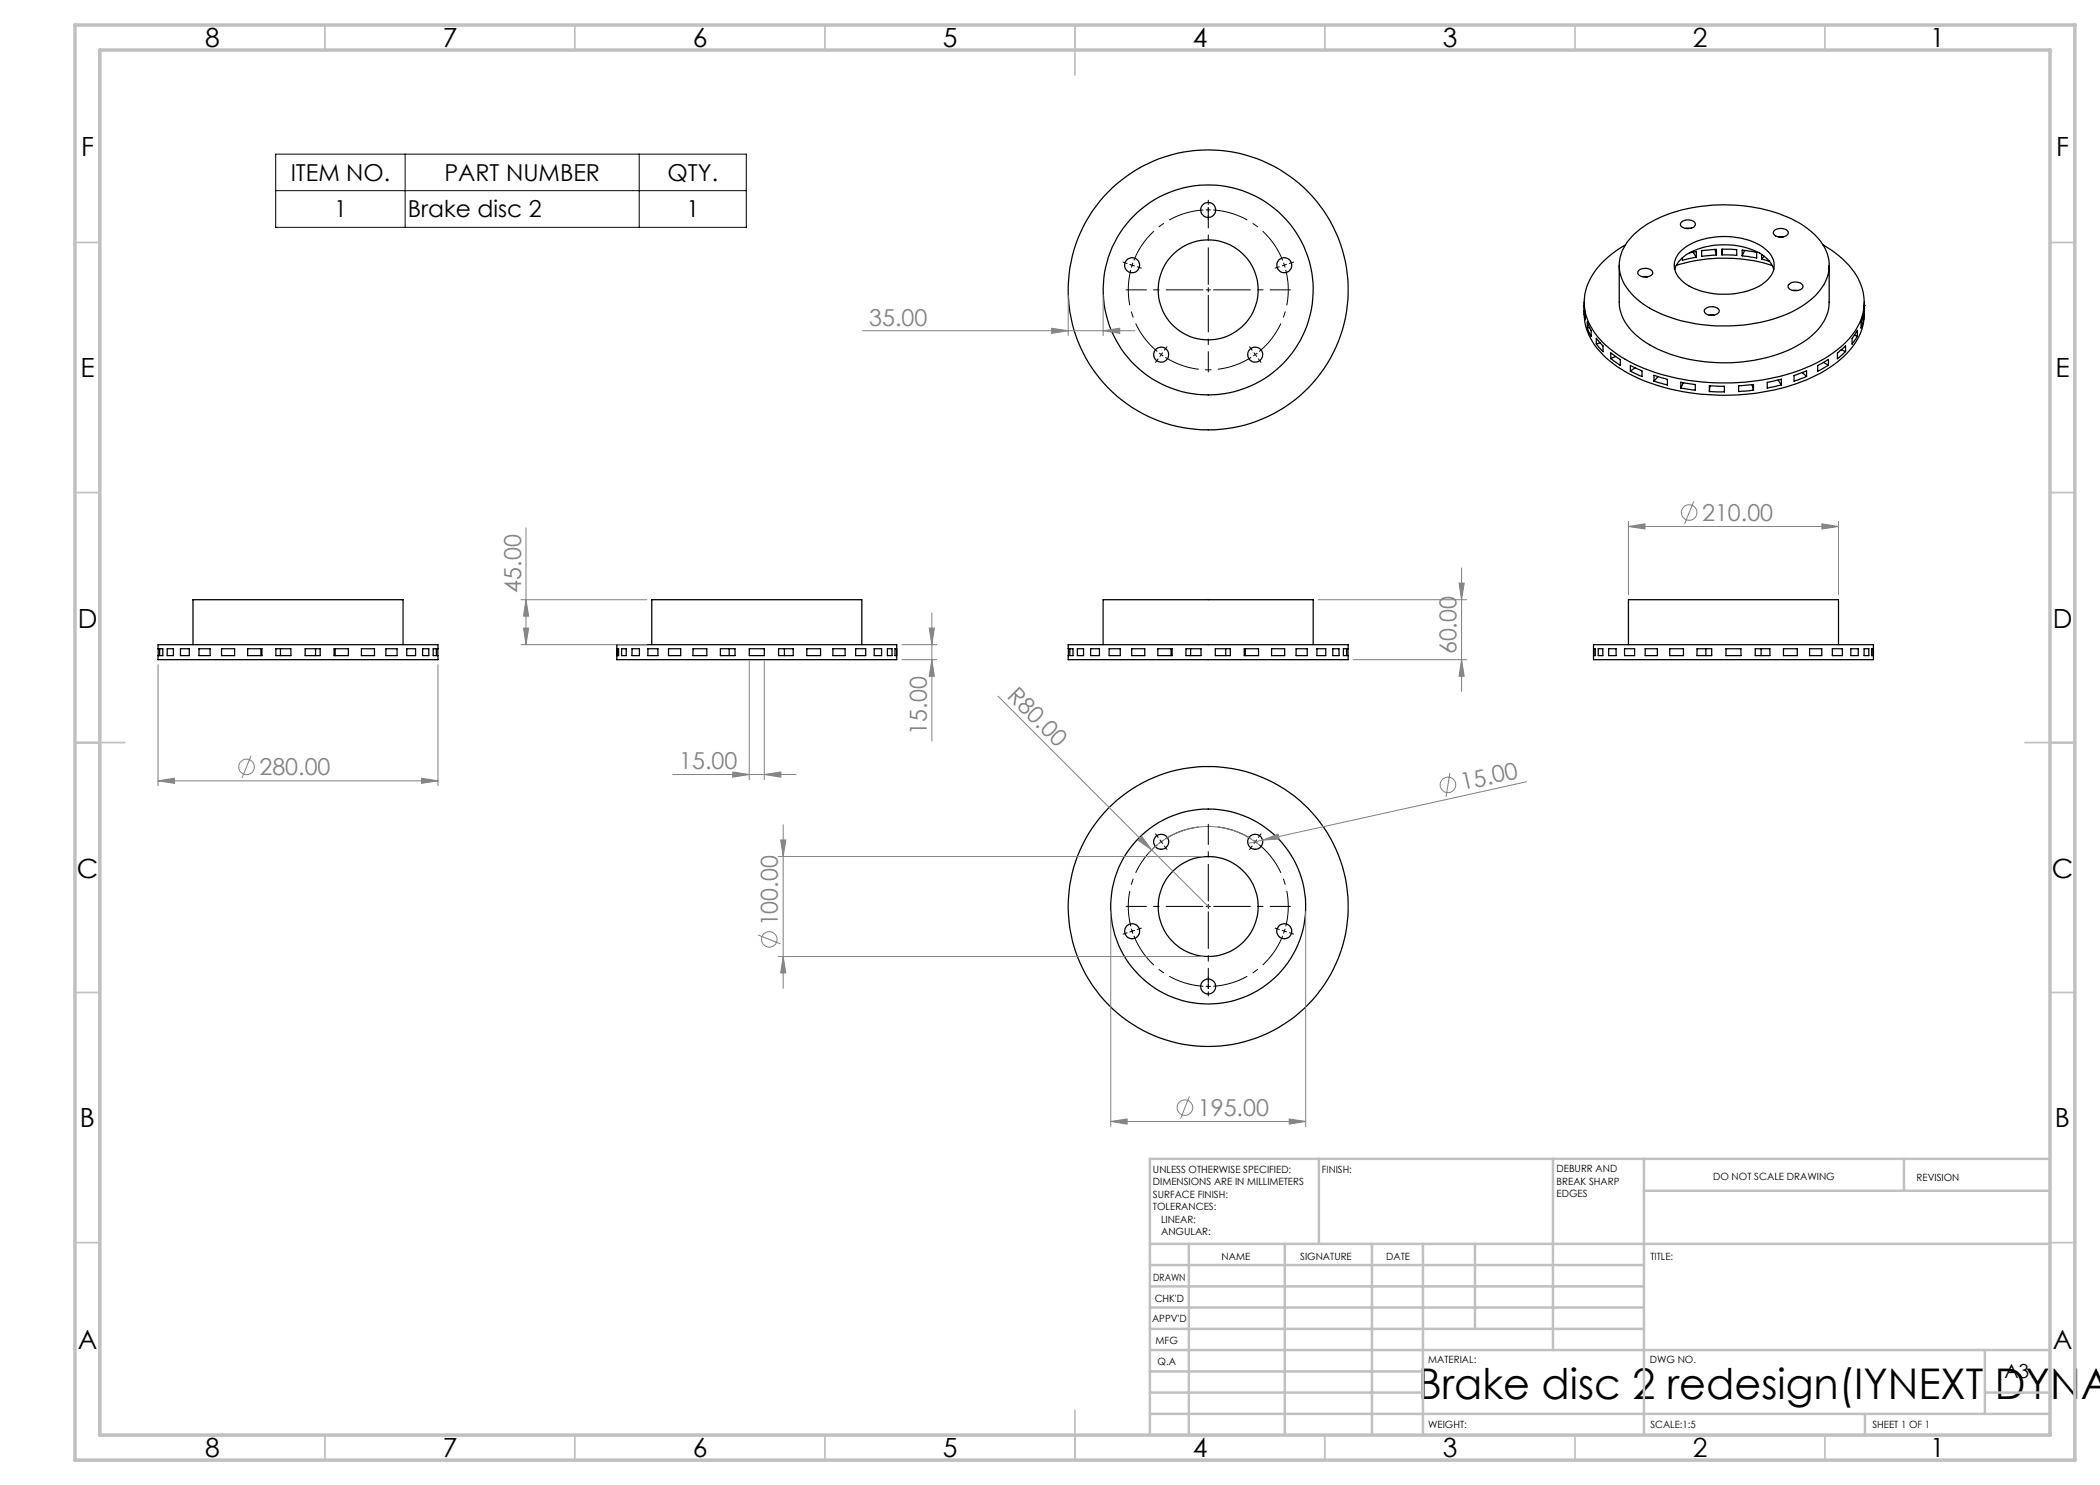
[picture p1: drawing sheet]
<svg xmlns="http://www.w3.org/2000/svg" width="420mm" height="297mm" viewBox="0 0 420 297" stroke-linecap="round" stroke-linejoin="round" font-family="sans-serif">
<g fill="none" stroke="#000" stroke-width=".25">
<path d="M323.9 53.1v7.3a9.1 9.1 0 0 0 4 7.2 26.8 26.8 0 0 0 15.5 4.9 30 30 0 0 0 17.9-4.5 9.8 9.8 0 0 0 4.5-7.5v-7.4M325.1 49a15.1 15.1 0 0 0-8.1 9.8 11.2 11.2 0 0 0 4.2 10.3 32.7 32.7 0 0 0 17.8 7.1 43 43 0 0 0 25.2-4.1 16.3 16.3 0 0 0 8.2-8.6 10.6 10.6 0 0 0-3.3-11.1l-2-1.8-2.5-1.6M326.8 46.8a24.8 24.8 0 0 1 14.7-5.7 30.6 30.6 0 0 1 19.3 4.1 9.9 9.9 0 0 1 5 8 9.3 9.3 0 0 1-4.5 7.4 28.5 28.5 0 0 1-16.8 4.6 27.8 27.8 0 0 1-16.6-4.9 9.2 9.2 0 0 1-4-7.6 9.1 9.1 0 0 1 2.9-5.9zM327.8 54a1.97 1.97 0 0 1 2.7 .4 1.13 1.13 0 0 1-1.5 1 1.1 1.1 0 0 1-1.4-1.1zM328.5 55.3h1M329.1 55.3l.2 .1M329.4 55.3v.1M335 53.9a6.5 6.5 0 0 1 4.5-4.1 15.1 15.1 0 0 1 13.4 1.5l1.4 1.5 .5 1.1M335.2 53.1a32.5 32.5 0 0 1 19.2 0M336 50.4a12 12 0 0 1 8.5-3.1 12.7 12.7 0 0 1 9.2 3.1 3.9 3.9 0 0 1-.8 6.1 15.2 15.2 0 0 1-14 1.2 5.9 5.9 0 0 1-4-4.4v-.8l.3-.9zM336.3 44.4a1.99 1.99 0 0 1 2.7 .2 .91 .91 0 0 1-1 1.1 1.44 1.44 0 0 1-1.9-.9zM337.1 45.7h1"/>
<path d="M337.9 50.6l1.4-.3v1.1M338.6 50.4l.7 1M339.3 51.4l-2.8 .7v-.5M340.3 50.1l3-.2v1.1l-3 .3zM343 49.9l.3 1.1M344.4 49.8l2.9 .1v1.2l-2.9-.1zM344.5 49.8l-.1 1.2M348.4 50l2.9 .5v1.1l-2.9-.5zM348.9 50.1l-.5 1M352.3 51.9l1.6 .3M352.3 50.9v1M352.8 51.3l-.5 .6"/>
<path d="M354.9 46.1a2.07 2.07 0 0 1 2.7 .3 1.31 1.31 0 0 1-1.7 1 .93 .93 0 0 1-1.1-1.2zM355.7 47.4h1M357.8 56.9a1.89 1.89 0 0 1 2.8 .3 1.38 1.38 0 0 1-1.9 .9 .85 .85 0 0 1-.9-.3 .85 .85 0 0 1 0-.9zM358.6 58.1h1M316.8 60.4v2.5a12.5 12.5 0 0 0 5.1 9.2 34.8 34.8 0 0 0 19.6 6.8 42.8 42.8 0 0 0 22.7-4.3 17.5 17.5 0 0 0 7.9-8l.5-1.4 .2-1.4 .1-3.4M316.8 61.1l.2 2.9-.1-1.8M317.5 64.4l.4 1.1a2.56 2.56 0 0 1 .3 1.7l-.7-1.6zM317.9 65.5l-.4 .1M319.3 67.7l1.3 1.5v1.1l-1.3-1.5zM320 68.6l-.7 .2M322.2 70.6l1.9 1.3v1.2l-1.9-1.4zM323.1 71.3l-.9 .4"/>
<path d="M326.1 73.1l2.3 1.1v1.1l-2.3-1.1zM327 73.6l-.9 .6M330.8 75.1l2.7 .8v1.1l-2.7-.8zM331.6 75.3l-.8 .9M336.2 76.4l2.9 .5v1.1l-2.9-.4zM336.7 76.5l-.5 1.1M340.9 61.9a2.01 2.01 0 0 1 2.9 .1 1.28 1.28 0 0 1-1.7 1.1 1.01 1.01 0 0 1-1.2-1.2zM341.8 63h1M341.9 77.1l3 .2v1.1l-3-.1zM342 77.2l-.1 1.1M347.7 77.1l3-.2v1.1l-3 .3zM350.4 76.9l.3 1.1"/>
<path d="M353.4 76.5l2.9-.7v1.2l-1.1 .3-1.8 .3zM355.6 76l.7 1M358.8 75.1l2.5-.9v1.1l-2.5 .9zM360.4 74.5l.9 .8M363.5 73.1l2.2-1.2v1.1l-2.2 1.3zM364.7 72.5l1 .5M367.5 70.6l1.6-1.5v1.2l-1.6 1.5zM368.2 70l.9 .3M370.9 67.1l.6 .1M371.5 66.1a2.07 2.07 0 0 1-.4 1.7l-.7 1v-1.1zM372.4 63.9h.3M372.7 62.8v1.1l-.5 1.7v-1.1z"/>
<path d="M372.9 61.1h.1M31.6 128.9h56v3h-56zM31.9 129.7h.7v1.4h-.7zM33.4 129.7h1.3v1.4h-1.3zM36.1 129.7h1.8v1.4h-1.8zM38.6 128.9v-9h42v9M39.8 129.7h2.2v1.4h-2.2zM44.3 129.7h2.6v1.4h-2.6zM49.5 129.7h2.9v1.4h-2.9zM52.2 129.7v1.4M55.2 129.7h3v1.4h-3zM56.1 129.7v1.4"/>
<path d="M61 129.7h3v1.4h-3zM63.1 129.7v1.4M66.8 129.7h2.9v1.4h-2.9zM67 129.7v1.4M72.3 129.7h2.6v1.4h-2.6zM77.2 129.7h2.2v1.4h-2.2zM81.4 129.7h1.7v1.4h-1.7zM84.5 129.7h1.3v1.4h-1.3zM86.6 129.7h.7v1.4h-.7zM123.4 128.9h56v3h-56zM123.4 129.7h.3v1.4h-.3zM124.3 129.7h.9v1.4h-.9z"/>
<path d="M126.4 129.7h1.5v1.4h-1.5zM129.6 129.7h2v1.4h-2zM130.4 128.9v-9h42v9M133.7 129.7h2.4v1.4h-2.4zM138.6 129.7h2.8v1.4h-2.8zM144.1 129.7h2.9v1.4h-2.9zM145.8 129.7v1.4M149.9 129.7h3v1.4h-3zM155.7 129.7h2.9v1.4h-2.9zM156.9 129.7v1.4M161.4 129.7h2.7v1.4h-2.7zM166.6 129.7h2.4v1.4h-2.4z"/>
<path d="M171.1 129.7h2v1.4h-2zM174.8 129.7h1.5v1.4h-1.5zM177.5 129.7h.9v1.4h-.9zM179 129.7h.3v1.4h-.3zM213.6 128.9h56v3h-56zM214 129.7h.6v1.4h-.6zM215.5 129.7h1.2v1.4h-1.2zM218.1 129.7h1.8v1.4h-1.8zM220.6 128.9v-9h42v9M221.8 129.7h2.2v1.4h-2.2zM226.3 129.7h2.7v1.4h-2.7zM231.6 129.7h2.8v1.4h-2.8z"/>
<path d="M234.2 129.7v1.4M237.2 129.7h3v1.4h-3zM238.1 129.7v1.4M243.1 129.7h3v1.4h-3zM245.1 129.7v1.4M248.8 129.7h2.9v1.4h-2.9zM249.1 129.7v1.4M254.3 129.7h2.6v1.4h-2.6zM259.2 129.7h2.2v1.4h-2.2zM263.4 129.7h1.7v1.4h-1.7zM266.6 129.7h1.2v1.4h-1.2zM268.7 129.7h.6v1.4h-.6z"/>
<path d="M318.7 128.9h56v3h-56zM318.7 129.7h.4v1.4h-.4zM319.7 129.7h.9v1.4h-.9zM321.7 129.7h1.5v1.4h-1.5zM324.9 129.7h2v1.4h-2zM325.7 128.9v-9h42v9M329 129.7h2.5v1.4h-2.5zM333.9 129.7h2.8v1.4h-2.8zM339.4 129.7h2.9v1.4h-2.9zM341.2 129.7v1.4M345.2 129.7h3v1.4h-3zM351 129.7h3v1.4h-3z"/>
<path d="M352.2 129.7v1.4M356.7 129.7h2.7v1.4h-2.7zM361.9 129.7h2.4v1.4h-2.4zM366.5 129.7h2v1.4h-2zM370.2 129.7h1.5v1.4h-1.5zM372.8 129.7h1v1.4h-1zM374.3 129.7h.3v1.4h-.3z"/>
<circle cx="226.4" cy="53" r="1.51"/>
<circle cx="241.6" cy="58" r="10"/>
<circle cx="241.6" cy="58" r="21"/>
<circle cx="241.6" cy="42" r="1.5"/>
<circle cx="241.6" cy="58" r="28"/>
<circle cx="256.8" cy="53.1" r="1.5"/>
<circle cx="232.3" cy="70.9" r="1.5"/>
<circle cx="251" cy="70.9" r="1.51"/>
<circle cx="232.2" cy="168.4" r="1.49"/>
<circle cx="251" cy="168.4" r="1.5"/>
<circle cx="226.4" cy="186.2" r="1.5"/>
<circle cx="241.6" cy="181.3" r="19.5"/>
<circle cx="241.6" cy="181.3" r="10"/>
<circle cx="241.6" cy="197.3" r="1.5"/>
<circle cx="241.6" cy="181.3" r="28"/>
<circle cx="256.9" cy="186.3" r="1.49"/>
</g>
<g fill="none" stroke="#808080" stroke-width=".2">
<path d="M213.6 59v8.1M220.6 59v8.1M172.5 66.1h54.5M210.3 65.6l3.3 .5-3.3 .6zM220.6 66.1l3.3-.5v1.1zM104.2 119.9h25.2M105.2 119.9l.5 3.3h-1zM105.2 105.6v23.3M263.6 119.9h29.7M291.8 116.6h1l-.5 3.3zM292.3 113.6v24.7M325.7 105.3l3.3-.5v1z"/>
<path d="M325.7 104.3v14.6M325.7 105.3h42M338.7 100.3l-1.8 4.4M364.4 104.8l3.3 .5-3.3 .5zM367.7 104.3v14.6M31.6 132.9v24.3M87.6 132.9v24.3M104.2 128.9h25.2M104.7 125.6h1l-.5 3.3zM149.9 132.1v23.8M152.9 132.1v23.8M180.4 131.9h7"/>
<path d="M180.4 128.9h7M185.8 125.6h1.1l-.5 3.3zM186.4 131.9l.5 3.4h-1.1zM186.4 122.6v25.6M199.6 139.2l30.7 30.8M270.7 131.9h22.6M292.3 131.9l.5 3.4h-1zM31.6 156.2l3.3-.6v1.1zM31.6 156.2h56M50.2 151.2l-1.8 4.4M84.3 155.6l3.3 .6-3.3 .5zM134.5 154.9h24.7"/>
<path d="M146.5 154.4l3.4 .5-3.4 .5zM152.9 154.9l3.3-.5v1zM290 154.6l-.8 4.7M305.3 156.3l-52.8 11.7M155.6 171.3h85M156.1 168h1.1l-.6 3.3zM156.6 165v32.7M228.4 167.3l1.9 2.7-2.7-2zM230.3 170l11.4 11.3M251.8 169a16 16 0 0 0-22.2 1.7M252.5 168l3.1-1.2 .2 1zM252.5 168l-2.9 .7"/>
<path d="M151.6 187l4.5 1.8M155.6 191.3h85M156.6 191.3l.6 3.3h-1.1zM222.1 182.3v43M261.1 182.3v43M237.9 219.3l-1.8 4.4M222.1 224.3l3.3-.5v1zM222.1 224.3h39M257.8 223.8l3.3 .5-3.3 .5z"/>
<circle cx="337.8" cy="102.5" r="1.55"/>
<circle cx="49.3" cy="153.4" r="1.55"/>
<circle cx="289.6" cy="157" r="1.57"/>
<circle cx="153.9" cy="187.9" r="1.56"/>
<circle cx="237" cy="221.5" r="1.56"/>
</g>
<g fill="none" stroke="#000" stroke-width=".2" stroke-dasharray="15.2 1.3 1.3 1.3" stroke-linecap="butt">
<path d="M225.5 52.7l-1-.3M227.4 53.3l.9 .3M241.7 42h-.5M241.7 42h.5M241.7 58v-.5M241.7 58h-.5M241.7 58v.5M241.7 58h.5M241.7 42v-.5M241.7 42v.5M241.7 41v-1M241.7 43v1"/>
<path d="M255.9 53.3l-.9 .3M256.9 53l-.2-.4M256.9 53l.1 .5M256.9 53l.4-.1M256.9 53l-.5 .2M257.8 52.7l1-.3M231.7 71.7l-.6 .8M232.3 70.9l.4 .3M232.3 70.9l-.4-.3M232.3 70.9l-.3 .4M232.3 70.9l.2-.4M232.8 70.1l.6-.8"/>
<path d="M250.5 70.1l-.6-.8M251.1 70.9l.4-.3M251.1 70.9l-.4 .3M251.1 70.9l.3 .4M251.1 70.9l-.3-.4M251.6 71.7l.6 .8M231.7 167.5l-.6-.8M232.3 168.3l-.4 .3M232.3 168.3l.4-.2M232.3 168.3l-.3-.4M232.3 168.3l.2 .4M232.8 169.1l.6 .9"/>
<path d="M250.5 169.1l-.6 .9M251.1 168.3l-.4-.2M251.1 168.3l.4 .3M251.1 168.3l.3-.4M251.1 168.3l-.3 .4M251.6 167.5l.6-.8M225.5 186.5l-1 .3M227.4 185.9l.9-.3M241.7 197.3h.5M241.7 197.3h-.5M241.7 181.3v-.5M241.7 181.3h-.5"/>
<path d="M241.7 181.3v.5M241.7 181.3h.5M241.7 197.3v.5M241.7 197.3v-.5M241.7 198.3v1M241.7 196.3v-1M255.9 185.9l-.9-.3M256.9 186.2l.1-.5M256.9 186.2l-.2 .5M256.9 186.2l.4 .2M256.9 186.2l-.5-.1M257.8 186.5l1 .3"/>
</g>
<path d="M226.2 54a16 16 0 0 0 5.3 16.3M240.7 42a16 16 0 0 0-13.9 10.1M256.5 52.1a16 16 0 0 0-13.8-10.1M233.1 71.5a16 16 0 0 0 17.1 0M251.9 70.3a16 16 0 0 0 5.3-16.3M231.5 169a16 16 0 0 0-5.3 16.3M250.2 167.8a16 16 0 0 0-17.1 0M226.8 187.2a16 16 0 0 0 13.9 10.1M242.7 197.3a16 16 0 0 0 13.8-10.1M257.2 185.3a16 16 0 0 0-5.3-16.3" fill="none" stroke="#000" stroke-width=".2" stroke-dasharray="15.2 1.3 1.3 1.3" stroke-dashoffset="8.1" stroke-linecap="butt"/>
<path d="M55.1 30.8h94.2v14.7h-94.2zM55.1 38.1h94.2M81 30.8v14.7M127.8 30.8v14.7M226 52.9l.4 .2M226.4 53.1l-.1 .4M226.4 53.1l.5 .1M226.6 52.6l-.2 .5M226.3 185.8l.1 .4M226.4 186.2l.2 .5M226.4 186.2l-.4 .2M226.9 186.1l-.5 .1" fill="none" stroke="#000" stroke-width=".2"/>
<path d="M240.7 58h-15.5M242.7 58h15.5M240.7 181.3h-15.5M241.7 180.3v-15.5M242.7 181.3h15.5" fill="none" stroke="#000" stroke-width=".2" stroke-dasharray="15.2 1.3 1.3 1.3" stroke-dashoffset="7.7" stroke-linecap="butt"/>
<path d="M241.7 57v-15.5M241.7 59v15.5M241.7 182.3v15.5" fill="none" stroke="#000" stroke-width=".2" stroke-dasharray="15.2 1.3 1.3 1.3" stroke-dashoffset="7.8" stroke-linecap="butt"/>
<g fill="none" stroke="#c0c0c0" stroke-width=".35">
<path d="M65 5v5M115 5v5M165 5v5M215 5v10M265 5v5M315 5v5M365 5v5M15 48.5h5M410 48.5h5M15 98.5h5M410 98.5h5M15 148.5h10"/>
<path d="M405 148.5h10M15 198.5h5M410 198.5h5M15 248.5h5M410 248.5h5M65 287v5M115 287v5M165 287v5M215 282v10M265 287v5M315 287v5M365 287v5"/>
</g>
<g fill="none" stroke="#c0c0c0" stroke-width=".5">
<path d="M263.8 231.8v17M310.6 231.8v38.2M328.8 231.8v55.2M328.8 238.2h81.2M380.8 231.8v6.4M410 231.8h-180v55.2M230 248.8h180M230 257.3h98.8M230 253h98.8M237.8 248.8v38.2M257 248.8v38.2M274.4 248.8v38.2"/>
<path d="M284.6 248.8v38.2M295 248.8v17M230 265.8h98.8M230 261.5h98.8M230 278.5h54.6M230 274.3h54.6M230 270h180M397 278.5h13M397 270v12.8M230 282.8h180M373 282.8v4.2"/>
</g>
<path d="M15 5h400v287h-400zM20 10h390v277h-390z" fill="none" stroke="#c0c0c0" stroke-width=".7"/>
<g fill="#808080">
<path d="M227.6 168l.8-.7 1.9 2.7z"/>
<path d="M252.5 168l3.1-1.2 .2 1z"/>
<path d="M220.6 66.1l3.3-.5v1.1zM210.3 65.6l3.3 .5-3.3 .6z"/>
<path d="M325.7 105.3l3.3-.5v1zM364.4 104.8l3.3 .5-3.3 .5zM31.6 156.2l3.3-.6v1.1zM84.3 155.6l3.3 .6-3.3 .5zM222.1 224.3l3.3-.5v1zM257.8 223.8l3.3 .5-3.3 .5z"/>
<path d="M292.3 131.9l.5 3.4h-1zM291.8 116.6h1l-.5 3.3zM104.7 125.6h1l-.5 3.3zM105.2 119.9l.5 3.3h-1zM186.4 131.9l.5 3.4h-1.1zM185.8 125.6h1.1l-.5 3.3z"/>
<path d="M156.1 168h1.1l-.6 3.3zM156.6 191.3l.6 3.3h-1.1z"/>
<path d="M146.5 154.4l3.4 .5-3.4 .5zM152.9 154.9l3.3-.5v1z"/>
</g>
<text font-size="8.5" x="283.6" y="279.7">Brake disc 2 redesign(IYNEXT DYNA</text>
<g font-size="5.3">
<text x="41" y="9.5">8</text>
<text x="88.5" y="9.5">7</text>
<text x="138.5" y="9.5">6</text>
<text x="188.5" y="9.5">5</text>
<text x="238.5" y="9.5">4</text>
<text x="288.5" y="9.5">3</text>
<text x="338.5" y="9.5">2</text>
<text x="386" y="9.5">1</text>
<text x="16.2" y="31.2">F</text>
<text x="411.2" y="31.2">F</text>
<text x="16.1" y="75.5">E</text>
<text x="411.1" y="75.5">E</text>
<text x="15.5" y="125.5">D</text>
<text x="410.5" y="125.5">D</text>
<text x="15.4" y="175.5">C</text>
<text x="410.4" y="175.5">C</text>
<text x="16" y="225.5">B</text>
<text x="411" y="225.5">B</text>
<text x="15.5" y="269.7">A</text>
<text x="410.5" y="269.7">A</text>
<text x="41" y="291.5">8</text>
<text x="88.5" y="291.5">7</text>
<text x="138.5" y="291.5">6</text>
<text x="188.5" y="291.5">5</text>
<text x="238.5" y="291.5">4</text>
<text x="288.5" y="291.5">3</text>
<text x="338.5" y="291.5">2</text>
<text x="386" y="291.5">1</text>
</g>
<g font-size="4.7">
<text x="58.1" y="36.1">ITEM NO.</text>
<text x="88.9" y="36.1">PART NUMBER</text>
<text x="133.5" y="36.1">QTY.</text>
<text x="66.8" y="43.5">1</text>
<text x="81.5" y="43.5">Brake disc 2</text>
<text x="137.3" y="43.5">1</text>
</g>
<g font-size="4.7" fill="#808080">
<text x="173.8" y="65.1">35.00</text>
<text x="340.4" y="104.2">210.00</text>
<text x="104.2" y="118.5" transform="rotate(-90 104.2 118.5)">45.00</text>
<text x="291.3" y="130.9" transform="rotate(-90 291.3 130.9)">60.00</text>
<text x="201.2" y="139.4" transform="rotate(45 201.2 139.4)">R80.00</text>
<text x="185.4" y="146.9" transform="rotate(-90 185.4 146.9)">15.00</text>
<text x="51.9" y="155.1">280.00</text>
<text x="135.9" y="153.9">15.00</text>
<text x="292.5" y="158.1" transform="rotate(-12 292.5 158.1)">15.00</text>
<text x="155.6" y="185.3" transform="rotate(-90 155.6 185.3)">100.00</text>
<text x="239.6" y="223.2">195.00</text>
</g>
<text font-size="3.9" x="400.9" y="275.5">A3</text>
<g font-size="2">
<text x="230.6" y="234.6">UNLESS OTHERWISE SPECIFIED:</text>
<text x="230.6" y="237.1">DIMENSIONS ARE IN MILLIMETERS</text>
<text x="230.6" y="239.6">SURFACE FINISH:</text>
<text x="264.4" y="234.6">FINISH:</text>
<text x="311.3" y="234.5">DEBURR AND</text>
<text x="311.3" y="237">BREAK SHARP</text>
<text x="311.3" y="239.5">EDGES</text>
<text x="342.6" y="236">DO NOT SCALE DRAWING</text>
<text x="383.3" y="236.2">REVISION</text>
<text x="230.6" y="242.1">TOLERANCES:</text>
<text x="232.2" y="244.6">LINEAR:</text>
<text x="232.2" y="247.1">ANGULAR:</text>
<text x="244.3" y="252">NAME</text>
<text x="260" y="251.9">SIGNATURE</text>
<text x="277.2" y="251.9">DATE</text>
<text x="330.1" y="251.9">TITLE:</text>
<text x="230.6" y="256.1">DRAWN</text>
<text x="230.9" y="260.3">CHK'D</text>
<text x="230.4" y="264.4">APPV'D</text>
<text x="231.1" y="268.8">MFG</text>
<text x="231.5" y="273">Q.A</text>
<text x="285.6" y="272.5">MATERIAL:</text>
<text x="330" y="272.5">DWG NO.</text>
<text x="285.6" y="285.5">WEIGHT:</text>
<text x="330.1" y="285.6">SCALE:1:5</text>
<text x="374.5" y="285.6">SHEET 1 OF 1</text>
</g>
</svg>
